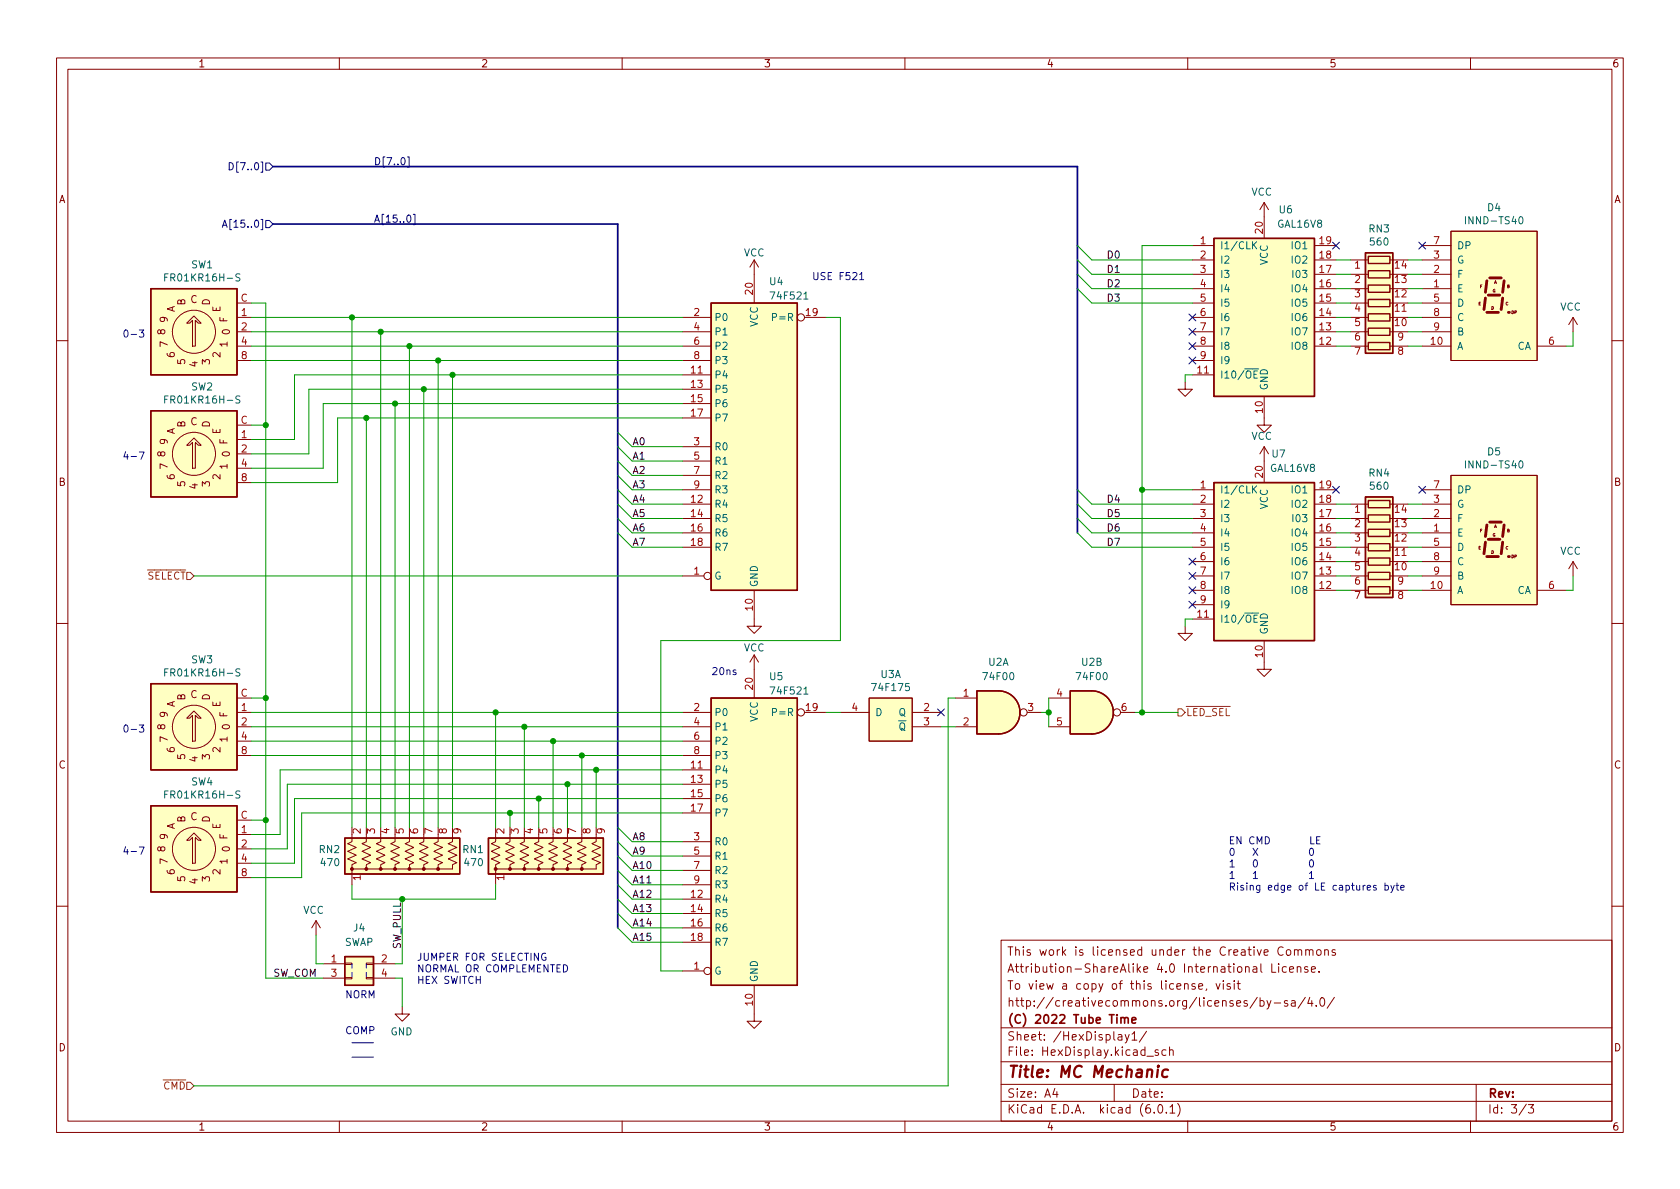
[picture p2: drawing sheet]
<svg xmlns="http://www.w3.org/2000/svg" width="297mm" height="210mm" viewBox="0 0 297 210" stroke-linecap="round" stroke-linejoin="round" font-family="sans-serif">
<g fill="none" stroke="#840000" stroke-width=".18">
<path d="M10 10.2h277v190.1h-277zM12 12.2h273v186.1h-273zM60 10.2v2M110 10.2v2M160 10.2v2M210 10.2v2M260 10.2v2M34.3 55.9l1.3 1.2h-.5l-.6-.5v4.6h-.5v-4.6l-.5 .5h-.5zM41.9 56.1h2.5M41.9 58.7h2.5M41.9 53.6h2.5M120.6 56.1h5.1"/>
<path d="M120.6 58.7h5.1M133.3 48.5v5.1M142.2 56.1h3.8M256.5 40.9h15.3v22.8h-15.3zM10 60.2h2M33 78.7l1.3-1.2 1.3 1.2h-.5l-.6-.5v4.6h-.5v-4.6l-.5 .5zM41.9 61.2h2.5M41.9 63.7h2.5M41.9 77.7h2.5M41.9 75.2h2.5M120.6 66.3h5.1M120.6 68.8h5.1"/>
<path d="M120.6 71.4h5.1M120.6 73.9h5.1M120.6 79h5.1M120.6 61.2h5.1M120.6 63.7h5.1M285 60.2h2M41.9 80.3h2.5M41.9 82.8h2.5M41.9 85.3h2.5M120.6 86.6h5.1M120.6 96.8h5.1M120.6 94.2h5.1"/>
<path d="M120.6 91.7h5.1M120.6 89.1h5.1M120.6 81.5h5.1M120.6 84.1h5.1M210.8 86.6h3.8M210.8 99.3h3.8M210.8 96.8h3.8M210.8 94.2h3.8M210.8 91.7h3.8M210.8 89.1h3.8M223.5 81.5v3.8M232.4 86.6h3.8"/>
<path d="M232.4 99.3h3.8M232.4 96.8h3.8M232.4 94.2h3.8M232.4 91.7h3.8M232.4 89.1h3.8M10 110.2h2M120.6 101.8h3.9M133.3 104.4v6.3h-1.2l1.2 1.3 1.3-1.3h-1.3M133.3 118.4v5M209.5 110.7v1.3h-1.2l1.2 1.3 1.3-1.3h-1.3M210.8 109.5h3.8M210.8 104.4h3.8"/>
<path d="M210.8 101.8h3.8M210.8 106.9h3.8M223.5 113.3v3.8M232.4 104.4h3.8M232.4 101.8h3.8M285 110.2h2M120.6 128.5h5.1M120.6 126h5.1M120.6 136.1h5.1M120.6 138.7h5.1M120.6 131.1h5.1M120.6 133.6h5.1"/>
<path d="M142.2 126h3.8M168.9 123.4h3.8M168.9 128.5h3.8M181.6 126h2.5M185.4 123.4h3.8M185.4 128.5h3.8M198.1 126h2.6M33 148.6l1.3-1.3 1.3 1.3h-.5l-.6-.5v4.5h-.5v-4.5l-.5 .5zM41.9 147.6h2.5M41.9 150.1h2.5M41.9 152.6h2.5M41.9 155.2h2.5"/>
<path d="M41.9 145h2.5M87.6 147.6v1.2l-.7 .4 1.5 .7-1.5 .6 1.5 .7-1.5 .7 1.5 .6-.8 .4v.8h17.8v-.8l.8-.4-1.6-.6 1.6-.7-1.6-.7 1.6-.6-1.6-.7 .8-.4v-1.2M87.6 153.9v2.6M90.2 147.6v1.2l-.8 .4 1.5 .7-1.5 .6 1.5 .7-1.5 .7 1.5 .6-.7 .4v.8M92.7 147.6v1.2l-.8 .4 1.6 .7-1.6 .6 1.6 .7-1.6 .7 1.6 .6-.8 .4v.8M95.2 147.6v1.2l-.7 .4 1.5 .7-1.5 .6 1.5 .7-1.5 .7 1.5 .6-.8 .4v.8M97.8 147.6v1.2l-.8 .4 1.6 .7-1.6 .6 1.6 .7-1.6 .7 1.6 .6-.8 .4v.8M100.3 147.6v1.2l-.7 .4 1.5 .7-1.5 .6 1.5 .7-1.5 .7 1.5 .6-.8 .4v.8M102.9 147.6v1.2l-.8 .4 1.5 .7-1.5 .6 1.5 .7-1.5 .7 1.5 .6-.7 .4v.8M120.6 159h5.1M120.6 141.2h5.1M120.6 143.8h5.1"/>
<path d="M120.6 148.8h5.1M120.6 151.4h5.1M120.6 153.9h5.1M120.6 156.5h5.1M10 160.2h2M55.9 162.8l.7 1.3M55.9 162.8v2.5M55.9 162.8l-.8 1.3M57.1 170.4h3.9M57.1 173h3.9M61 172.8h1.2v.3h-1.2zM61 170.3h1.2v.3h-1.2z"/>
<path d="M64.8 172.8h1.2v.3h-1.2zM64.8 170.3h1.2v.3h-1.2zM66 170.4h3.8M66 173h3.8M71.1 178v1.3h-1.3l1.3 1.3 1.3-1.3h-1.3M120.6 171.7h3.9M120.6 161.5h5.1M120.6 164.1h5.1M120.6 166.6h5.1M133.3 174.2v6.4h-1.2l1.2 1.3 1.3-1.3h-1.3M177 166.3h108v32h-108zM211.3 174l-.4-.1-.2 .2 .1 .3 .5 .1v.4h-.6"/>
<path d="M211.9 174.4l.7-.1v-.3l-.5-.1-.2 .2 .1 .8h.6M213.4 174.9l-.2 .2M215 173.9l.4 1 .3-1M216.3 173.4v.2M216.3 173.9v1M217.5 174l-.4-.1-.2 .2 .1 .3 .5 .1v.4h-.6M218.2 173.4v.2M218.2 173.9v1M218.7 173.9h.6M218.9 173.4v1.3l.4 .2M222.3 176.4l-1.3 1.9M222.8 177l.4-.1 .3 .3v.4l-.1 .3h-.6"/>
<path d="M222.8 176.4v1.5M222.9 170.4v1.3l.2 .2M224 176.9l.4 1M224.7 176.9l-.5 1.4-.2 .1M224.9 170.4v1.5h.7M225.3 177.4h1.1M226.1 170.4v.2M226.1 170.9v1M226.9 167.6a.6 .6 0 0 0-.8 0 .6 .6 0 0 0-.2 .7 .56 .56 0 0 0 .3 .6 .56 .56 0 0 0 .7-.1M227.4 171l-.4-.1-.3 .3v.4l.2 .3h.5M227.6 168l.3-.1 .3 .3v.4l-.3 .3h-.3l-.2-.3v-.4zM227.6 177l-.3-.1-.2 .2v.3l.5 .1v.4h-.5"/>
<path d="M228 171.4l.7-.1-.1-.3-.4-.1-.2 .2 .1 .8h.5M228.4 177h.5l.1 .9M228.9 168.1l.2-.2 .3 .1 .1 .9M228.9 167.9v1M229 177.3l-.5 .1a.29 .29 0 0 0-.2 .2 .29 .29 0 0 0 .2 .3h.5M229.4 171.1l.2-.2 .3 .1 .1 .9M229.4 170.9v1M229.5 168.1l.2-.2 .4 .1v.9M230.8 176.4l-1.3 1.9M230.9 168.1l.2-.2 .3 .1 .1 .9M230.9 167.9v1M231.2 171l-.3-.1-.3 .2 .1 .3 .5 .1v.4h-.6"/>
<path d="M231.5 168.1l.2-.2 .4 .1v.9M231.6 176.4l-.4 1h.9M231.9 171.4l.7-.1-.1-.3-.4-.1-.2 .2v.8h.6M231.9 176.9v1M232.7 177.8v.1M232.9 168l.4-.1 .3 .3v.4l-.3 .3h-.4l-.1-.3v-.4zM233.2 171.8v.1M233.5 176.6l.2-.2a.81 .81 0 0 1 .6 .7 .81 .81 0 0 1-.3 .8h-.1a.81 .81 0 0 1-.4-1.3zM234.2 168.1l.2-.2 .4 .1 .1 .9M234.2 167.9v1M235.9 176.4l-1.3 1.9M236.1 168l-.4-.1-.2 .2 .1 .3 .5 .1v.4h-.6"/>
<path d="M285 160.2h2M60 198.3v2M110 198.3v2M160 198.3v2M177 194.8h108M177 191.8h108M177 187.8h108M177 181.8h108M186.5 192.5l-.4 1h1M186.9 193v1M197 191.8v3M197.7 183h.6l.1 .9"/>
<path d="M198.4 183.3l-.5 .1a.29 .29 0 0 0-.3 .2 .29 .29 0 0 0 .3 .3h.5M198.9 182.9l.4 1M199.6 182.9l-.5 1.4-.2 .1M200.1 182.9l.5-.5v1.5M200.1 183.9h.9M202.7 182.4l-1.3 1.9M202.8 186.8h1.1M204.1 196.7v.1M204.8 185.7l-.4-.1-.2 .2 .1 .3 .5 .1v.4h-.6M204.9 195.4l.2-.1a.81 .81 0 0 1 .6 .7 .81 .81 0 0 1-.3 .8h-.2a.81 .81 0 0 1-.6-.6 .81 .81 0 0 1 .3-.8zM206.1 185.7l-.4-.1-.3 .3v.4l.2 .3h.5M206.2 196.7v.1"/>
<path d="M206.8 185.8l.2-.2 .4 .1v.9M206.8 185.1v1.5M206.9 195.8l.4-.5v1.5M206.9 196.8h.8M208.2 195.1a1.72 1.72 0 0 1 0 2.3M210 198.3v2M260 198.3v2M261 191.8v6.5M269.9 195.3l-1.3 1.9M270.2 195.3h1l-.6 .6 .5 .1v.7l-.2 .1h-.5l-.2-.1"/>
<circle cx="34.3" cy="58.7" r="3.8"/>
<circle cx="141.6" cy="56.1" r=".63"/>
<circle cx="34.3" cy="80.3" r="3.8"/>
<circle cx="125.1" cy="101.8" r=".63"/>
<circle cx="141.6" cy="126" r=".63"/>
<circle cx="181" cy="126" r=".63"/>
<circle cx="197.5" cy="126" r=".63"/>
<circle cx="34.3" cy="150.1" r="3.8"/>
<circle cx="125.1" cy="171.7" r=".63"/>
</g>
<path d="M204.7 189.1l-.1 1.4M204.8 188.5l-.1 .1 .1 .1 .1-.1-.1-.1v.2M206.5 189.2a.66 .66 0 0 0-1 .3v.6l.1 .3 .2 .1 .6-.1" fill="none" stroke="#840000" stroke-width=".4"/>
<path d="M198.2 179.9v1M198.2 180.1l.2-.2 .4 .1v.9M198.8 180.1l.3-.2 .3 .1 .1 .9M200.1 180.4l.7-.1v-.3l-.5-.1-.2 .2 .1 .8h.6" fill="none" stroke="#840000" stroke-width=".3"/>
<g fill="#ffffc2" stroke="#ffffc2" stroke-width=".18">
<path d="M214.6 85.3h17.8v28h-17.8z"/>
<path d="M176.5 122.2a3.8 3.8 0 0 1 3.8 3.8 3.8 3.8 0 0 1-3.8 3.8z"/>
<path d="M172.7 122.2h3.8v7.6h-3.8z"/>
<path d="M125.7 53.6h15.3v50.8h-15.3z"/>
<path d="M26.7 142.5h15.2v15.2h-15.2z"/>
<path d="M86.4 148.2h20.3v6.4h-20.3z"/>
<path d="M61 169.2h5v5h-5z"/>
<path d="M193 122.2a3.8 3.8 0 0 1 3.9 3.8 3.8 3.8 0 0 1-3.9 3.8z"/>
<path d="M189.2 122.2h3.8v7.6h-3.8z"/>
<path d="M125.7 123.4h15.3v50.8h-15.3z"/>
<path d="M26.7 51h15.2v15.3h-15.2z"/>
<path d="M26.7 72.6h15.2v15.3h-15.2z"/>
<path d="M256.5 40.9h15.3v22.8h-15.3z"/>
</g>
<path d="M26.7 51h15.2v15.3h-15.2zM125.7 53.6h15.3v50.8h-15.3zM26.7 72.6h15.2v15.3h-15.2zM214.6 85.3h17.8v28h-17.8zM125.7 123.4h15.3v50.8h-15.3zM172.7 122.2h3.8a3.8 3.8 0 0 1 3.8 3.8 3.8 3.8 0 0 1-3.8 3.8h-3.8zM189.2 122.2h3.8a3.8 3.8 0 0 1 3.9 3.8 3.8 3.8 0 0 1-3.9 3.8h-3.8zM26.7 142.5h15.2v15.2h-15.2zM86.4 148.2h20.3v6.4h-20.3zM61 169.2h5v5h-5z" fill="none" stroke="#840000" stroke-width=".25"/>
<g fill="none" stroke="#006464" stroke-width=".18">
<path d="M29.1 49h.4M29.7 48.4h-.6v1.3M42.4 48.5l-.5-.1-.1 .1v.4l.5 .2 .1 .4-.2 .2-.5-.1M142.1 52.9h.8M29.1 70.6h.4M29.7 70h-.6v1.3M42.4 70.1l-.5-.1-.1 .1v.4l.5 .2 .1 .3-.2 .3-.5-.1M221.6 86.5l.6 .7M222.2 85.9l-.7 .7M29.7 139.9h-.6v1.2M42.4 139.9h-.5l-.1 .1v.3l.5 .3 .1 .3-.2 .2h-.5M142.1 122.7h.8"/>
<path d="M29.1 140.5h.4"/>
</g>
<g fill="#840000" stroke="#840000" stroke-width=".18">
<circle cx="87.6" cy="153.7" r=".25"/>
<circle cx="90.2" cy="153.7" r=".25"/>
<circle cx="92.7" cy="153.7" r=".25"/>
<circle cx="95.2" cy="153.7" r=".25"/>
<circle cx="97.8" cy="153.7" r=".25"/>
<circle cx="100.3" cy="153.7" r=".25"/>
<circle cx="102.9" cy="153.7" r=".25"/>
</g>
<path d="M262.6 52.7l-.2 2M262.9 55.2h2M262.9 49.7l-.3 2M263.1 52.2h2.1M263.4 49.1h2M265.7 52.7l-.3 2M265.9 49.7l-.2 2" fill="none" stroke="#840000" stroke-width=".51"/>
<circle cx="266.7" cy="55.2" r=".25" fill="#840000"/>
<g fill="none" stroke="#840000" stroke-width=".18">
<path d="M223.5 35.8v6.4M223.5 35.8l.8 1.3M223.5 35.8l-.7 1.3M133.3 46l.8 1.2M133.3 46v2.5M133.3 46l-.7 1.2M210.8 51h3.8M210.8 48.5h3.8M210.8 46h3.8M210.8 53.6h3.8M210.8 43.4h3.8M210.8 56.1h3.8"/>
<path d="M210.8 58.7h3.8M232.4 51h3.8M232.4 48.5h3.8M232.4 46h3.8M232.4 53.6h3.8M232.4 43.4h3.8M232.4 56.1h3.8M232.4 58.7h3.8M238.8 51h3.1M238.8 48.5h3.1M238.8 46h3.1M238.8 53.6h3.1"/>
<path d="M238.8 56.1h3.1M238.8 58.7h3.1M245.7 51h.7M245.7 48.5h.7M245.7 46h.7M245.7 53.6h3.2M245.7 56.1h.7M245.7 58.7h3.2M251.5 51h5M251.5 48.5h5M251.5 46h5M251.5 53.6h5"/>
<path d="M251.5 43.4h5M251.5 56.1h5M251.5 58.7h5M278.1 56.1l.8 1.3M278.1 56.1v2.6M278.1 56.1l-.7 1.3M209.5 67.6v1.2h-1.2l1.2 1.3 1.3-1.3h-1.3M210.8 61.2h3.8M210.8 66.3h3.8M210.8 63.7h3.8M223.5 70.1v5.1h-1.3l1.3 1.2 1.3-1.2h-1.3M223.5 79v2.5"/>
<path d="M223.5 79l.8 1.3M223.5 79l-.7 1.3M232.4 61.2h3.8M238.8 61.2h3.1M245.7 61.2h3.2M251.5 61.2h5M271.8 61.2h5.1M256.5 84.1h15.3v22.8h-15.3zM278.1 99.3v2.5M278.1 99.3l.8 1.3M278.1 99.3l-.7 1.3M133.3 115.8v2.6"/>
<path d="M133.3 115.8l.8 1.3M133.3 115.8l-.7 1.3M223.5 117.1v1.3h-1.3l1.3 1.2 1.3-1.2h-1.3M33 127l1.3-1.3 1.3 1.3h-.5l-.6-.5v4.6h-.5v-4.6l-.5 .5zM41.9 126h2.5M41.9 128.5h2.5M41.9 131.1h2.5M41.9 133.6h2.5M41.9 123.4h2.5M148.6 126h5.1M153.7 123.4h7.6v7.7h-7.6zM161.3 126h5.1"/>
<path d="M161.3 128.5h5.1M62.2 147.6v1.2l-.7 .4 1.5 .7-1.5 .6 1.5 .7-1.5 .7 1.5 .6-.8 .4v.8h17.8v-.8l.8-.4-1.6-.6 1.6-.7-1.6-.7 1.6-.6-1.6-.7 .8-.4v-1.2M62.2 153.9v2.6M64.8 147.6v1.2l-.8 .4 1.5 .7-1.5 .6 1.5 .7-1.5 .7 1.5 .6-.7 .4v.8M67.3 147.6v1.2l-.8 .4 1.6 .7-1.6 .6 1.6 .7-1.6 .7 1.6 .6-.8 .4v.8M69.8 147.6v1.2l-.7 .4 1.5 .7-1.5 .6 1.5 .7-1.5 .7 1.5 .6-.8 .4v.8M72.4 147.6v1.2l-.8 .4 1.6 .7-1.6 .6 1.6 .7-1.6 .7 1.6 .6-.8 .4v.8M74.9 147.6v1.2l-.7 .4 1.5 .7-1.5 .6 1.5 .7-1.5 .7 1.5 .6-.8 .4v.8M77.5 147.6v1.2l-.8 .4 1.5 .7-1.5 .6 1.5 .7-1.5 .7 1.5 .6-.7 .4v.8"/>
<circle cx="34.3" cy="128.5" r="3.8"/>
</g>
<path d="M259.1 38.3v1.3M221.6 43.3l.6 .7M222.2 42.7l-.7 .8M29.1 118.9h.4M29.7 118.3h-.6v1.2M42.4 118.3h-.5l-.1 .1v.4l.5 .2 .1 .3-.2 .2h-.5" fill="none" stroke="#006464" stroke-width=".18"/>
<g fill="#ffffc2" stroke="#ffffc2" stroke-width=".18">
<path d="M241.4 44.7h4.9v17.8h-4.9z"/>
<path d="M61 148.2h20.3v6.4h-20.3z"/>
<path d="M214.6 42.2h17.8v27.9h-17.8z"/>
<path d="M153.7 123.4h7.6v7.7h-7.6z"/>
<path d="M26.7 120.9h15.2v15.2h-15.2z"/>
<path d="M256.5 84.1h15.3v22.8h-15.3z"/>
</g>
<path d="M214.6 42.2h17.8v27.9h-17.8zM241.4 44.7h4.9v17.8h-4.9zM241.9 45.3h3.8v1.3h-3.8zM241.9 47.9h3.8v1.2h-3.8zM241.9 50.4h3.8v1.3h-3.8zM241.9 53h3.8v1.2h-3.8zM241.9 55.5h3.8v1.3h-3.8zM241.9 58h3.8v1.3h-3.8zM241.9 60.6h3.8v1.2h-3.8zM26.7 120.9h15.2v15.2h-15.2zM61 148.2h20.3v6.4h-20.3z" fill="none" stroke="#840000" stroke-width=".25"/>
<g fill="#840000" stroke="#840000" stroke-width=".18">
<circle cx="62.2" cy="153.7" r=".25"/>
<circle cx="64.8" cy="153.7" r=".25"/>
<circle cx="67.3" cy="153.7" r=".25"/>
<circle cx="69.8" cy="153.7" r=".25"/>
<circle cx="72.4" cy="153.7" r=".25"/>
<circle cx="74.9" cy="153.7" r=".25"/>
<circle cx="77.5" cy="153.7" r=".25"/>
</g>
<path d="M262.6 95.9l-.2 2M262.9 98.4h2M262.9 92.8l-.3 2.1M263.1 95.4h2.1M263.4 92.3h2M265.7 95.9l-.3 2M265.9 92.8l-.2 2.1" fill="none" stroke="#840000" stroke-width=".51"/>
<circle cx="266.7" cy="98.4" r=".25" fill="#840000"/>
<g fill="none" stroke="#840000" stroke-width=".18">
<path d="M238.8 94.2h3.1M238.8 91.7h3.1M238.8 89.1h3.1M238.8 96.8h3.1M238.8 99.3h3.1M245.7 94.2h.7M245.7 91.7h.7M245.7 89.1h.7M245.7 96.8h3.2M245.7 99.3h.7M251.5 94.2h5M251.5 91.7h5"/>
<path d="M251.5 89.1h5M251.5 96.8h5M251.5 86.6h5M251.5 99.3h5M238.8 104.4h3.1M238.8 101.8h3.1M245.7 104.4h3.2M245.7 101.8h3.2M251.5 104.4h5M251.5 101.8h5M271.8 104.4h5.1"/>
</g>
<path d="M259.1 81.5v1.3" fill="none" stroke="#006464" stroke-width=".18"/>
<path d="M241.4 87.9h4.9v17.8h-4.9z" fill="#ffffc2" stroke="#ffffc2" stroke-width=".18"/>
<path d="M241.4 87.9h4.9v17.8h-4.9zM241.9 88.5h3.8v1.3h-3.8zM241.9 91.1h3.8v1.2h-3.8zM241.9 93.6h3.8v1.3h-3.8zM241.9 96.1h3.8v1.3h-3.8zM241.9 98.7h3.8v1.2h-3.8zM241.9 101.2h3.8v1.3h-3.8zM241.9 103.8h3.8v1.2h-3.8z" fill="none" stroke="#840000" stroke-width=".25"/>
<g fill="none" stroke="#000084" stroke-width=".18">
<path d="M39.4 39.8h.6M40.5 28.8a.64 .64 0 0 1 .8 .6 .64 .64 0 0 1-.8 .6zM47 39h.6l.7 .6-.7 .7h-.6zM47 28.8h.6l.7 .7-.7 .6h-.6zM72 38.1l.2-.1a.68 .68 0 0 1 .5 .7 .68 .68 0 0 1-.5 .6l-.2-.1-.1-.4zM72 27.7h.3v1.9h-.3M73.1 37.9h.3v1.8h-.3M39.3 40.2l.4-1.3 .5 1.3M210.2 55.5l1.2 1.2M210.2 58.1l1.2 1.2M211.4 55.5l-1.2 1.2M211.4 58.1l-1.2 1.2"/>
<path d="M235.6 42.8l1.2 1.2M236.8 42.8l-1.2 1.2M250.9 42.8l1.2 1.2M252.1 42.8l-1.2 1.2M210.2 60.6l1.2 1.2M210.2 63.1l1.2 1.3M211.4 60.6l-1.2 1.2M211.4 63.1l-1.2 1.3M210.2 98.7l1.2 1.2M211.4 98.7l-1.2 1.2M235.6 86l1.2 1.2M236.8 86l-1.2 1.2"/>
<path d="M250.9 86l1.2 1.2M252.1 86l-1.2 1.2M210.2 106.3l1.2 1.2M210.2 103.8l1.2 1.2M210.2 101.2l1.2 1.3M211.4 106.3l-1.2 1.2M211.4 103.8l-1.2 1.2M211.4 101.2l-1.2 1.3M165.8 125.4l1.2 1.2M167 125.4l-1.2 1.2"/>
</g>
<path d="M33 101.2h.7l.6 .6-.6 .7h-.7zM208.3 125.3h.6l.6 .7-.6 .6h-.6z" fill="none" stroke="#725600" stroke-width=".18"/>
<g fill="none" stroke="#0000c2" stroke-width=".18">
<path d="M24.6 58.3h.8l-.4 .5 .4 .2v.5l-.2 .1-.6-.1M152 48.6l.4-.4v1.3M152 49.5h.7M24.6 79.9h.9l-.6 1.3M130.1 118.5h-.3l-.2 .1 .1 .2 .4 .1v.3h-.5M24.6 128.2h.8l-.4 .5 .4 .1v.5l-.2 .2-.6-.2M24.6 149.8h.9l-.6 1.3M221.5 150l.9 1.3M221.6 154.5l.4-.4v1.3M221.6 155.4h.7M221.7 152.2l.2-.2a.68 .68 0 0 1 .4 .7 .68 .68 0 0 1-.4 .6l-.2-.1-.1-.4zM222.4 150l-.9 1.3"/>
<path d="M231.5 154.5l.4-.4v1.3M231.5 155.4h.7M231.7 150.1l.1-.1a.68 .68 0 0 1 .5 .6 .68 .68 0 0 1-.5 .7 .84 .84 0 0 1-.1-1.2zM231.7 152.1l.1-.1a.68 .68 0 0 1 .5 .7 .68 .68 0 0 1-.5 .6 .84 .84 0 0 1-.1-1.2zM231.8 148v1.2h.6M232.8 148.6h.4M233.4 148h-.6v1.2h.6M243.3 156.6h-.3l-.2 .1 .1 .2 .4 .1v.3h-.5M244.9 156.6h.3l.3 .2-.1 .5h-.5M244.9 156.1v1.3M245.9 156.6l.3 .8M246.5 156.6l-.4 1.1-.2 .1"/>
<path d="M246.8 156.6h.5M247 156.1v1.1l.3 .2M247.7 157l.6-.1-.1-.3h-.4l-.1 .1v.6h.5M96.5 168.6a.59 .59 0 0 0-.8 .6 .59 .59 0 0 0 .8 .6v-.5h-.2M99.6 170.6a.64 .64 0 0 1 .8 .6 .64 .64 0 0 1-.8 .7zM62.2 184.4h3.8M62.2 186.9h3.8"/>
</g>
<path d="M62.2 170.4v2.6M64.8 170.4v2.6" fill="none" stroke="#0000c2" stroke-width=".18" stroke-dasharray=".8 .8"/>
<path d="M48.3 39.6h60.9v124.5M48.3 29.5h142.2v64.7" fill="none" stroke="#000084" stroke-width=".3"/>
<g fill="none" stroke="#009600" stroke-width=".18">
<path d="M44.4 53.6h2.6v119.4h10.1M44.4 56.1h76.2M44.4 58.7h76.2M62.2 56.1v90.2M67.3 58.7v87.6M146 56.1h2.6v57.2h-31.8v58.4h3.8M190.5 51l2.5 2.6h17.8M190.5 46l2.5 2.5h17.8M190.5 43.4l2.5 2.6h17.8M190.5 48.5l2.5 2.5h17.8M210.8 43.4h-8.9v82.6M236.2 56.1h2.6"/>
<path d="M236.2 58.7h2.6M236.2 53.6h2.6M236.2 48.5h2.6M236.2 46h2.6M236.2 51h2.6M248.9 56.1h2.6M248.9 58.7h2.6M248.9 53.6h2.6M248.9 48.5h2.6M248.9 46h2.6M248.9 51h2.6M278.1 58.7v2.5h-1.2"/>
<path d="M44.4 63.7h76.2M44.4 75.2h2.6M44.4 61.2h76.2M64.8 73.9v72.4M69.8 71.4v74.9M72.4 61.2v85.1M74.9 68.8v77.5M77.5 63.7v82.6M80 66.3v80M109.2 76.4l2.6 2.6h8.8M109.2 79l2.6 2.5h8.8M120.6 71.4h-63.5v11.4h-12.7"/>
<path d="M120.6 66.3h-68.5v11.4h-7.7M120.6 68.8h-66v11.5h-10.2M120.6 73.9h-60.9v11.4h-15.3M210.8 66.3h-1.3v1.3M236.2 61.2h2.6M248.9 61.2h2.6M109.2 81.5l2.6 2.6h8.8M109.2 89.1l2.6 2.6h8.8M109.2 86.6l2.6 2.5h8.8M109.2 84.1l2.6 2.5h8.8M109.2 91.7l2.6 2.5h8.8M109.2 94.2l2.6 2.6h8.8"/>
<path d="M190.5 89.1l2.5 2.6h17.8M190.5 86.6l2.5 2.5h17.8M190.5 91.7l2.5 2.5h17.8M190.5 94.2l2.5 2.6h17.8M201.9 86.6h8.9M236.2 91.7h2.6M236.2 89.1h2.6M236.2 94.2h2.6M236.2 96.8h2.6M236.2 99.3h2.6M248.9 91.7h2.6M248.9 89.1h2.6"/>
<path d="M248.9 94.2h2.6M248.9 96.8h2.6M248.9 99.3h2.6M34.3 101.8h86.3M210.8 109.5h-1.3v1.2M236.2 101.8h2.6M236.2 104.4h2.6M248.9 101.8h2.6M248.9 104.4h2.6M278.1 101.8v2.6h-1.2M44.4 123.4h2.6M44.4 126h76.2"/>
<path d="M44.4 128.5h76.2M44.4 133.6h76.2M44.4 131.1h76.2M87.6 126v20.3M92.7 128.5v17.8M97.8 131.1v15.2M100.3 138.7v7.6M102.9 133.6v12.7M105.4 136.1v10.2M120.6 136.1h-71.1v11.5h-5.1M120.6 138.7h-69.8v11.4h-6.4M146 126h2.6"/>
<path d="M166.4 128.5h2.5M168.9 123.4h-1.3v68.6h-133.3M184.1 126h1.3M185.4 123.4v5.1M200.7 126h7.6M44.4 145h2.6M62.2 156.5v2.5h25.4v-2.5M71.1 159v11.4h-1.3M90.2 143.8v2.5M95.2 141.2v5.1M109.2 156.5l2.6 2.5h8.8M109.2 153.9l2.6 2.6h8.8"/>
<path d="M109.2 159l2.6 2.5h8.8M109.2 146.3l2.6 2.5h8.8M109.2 151.4l2.6 2.5h8.8M109.2 148.8l2.6 2.6h8.8M120.6 141.2h-68.5v11.4h-7.7M120.6 143.8h-67.3v11.4h-8.9M55.9 165.3v5.1h1.2M69.8 173h1.3v5M109.2 161.5l2.6 2.6h8.8M109.2 164.1l2.6 2.5h8.8"/>
</g>
<g fill="#009600" stroke="#009600" stroke-width=".18">
<circle cx="97.8" cy="131.1" r=".46"/>
<circle cx="87.6" cy="126" r=".46"/>
<circle cx="92.7" cy="128.5" r=".46"/>
<circle cx="100.3" cy="138.7" r=".46"/>
<circle cx="95.2" cy="141.2" r=".46"/>
<circle cx="90.2" cy="143.8" r=".46"/>
<circle cx="102.9" cy="133.6" r=".46"/>
<circle cx="105.4" cy="136.1" r=".46"/>
<circle cx="71.1" cy="159" r=".46"/>
<circle cx="47" cy="145" r=".46"/>
<circle cx="47" cy="123.4" r=".46"/>
<circle cx="47" cy="75.2" r=".46"/>
<circle cx="185.4" cy="126" r=".46"/>
<circle cx="67.3" cy="58.7" r=".46"/>
<circle cx="80" cy="66.3" r=".46"/>
<circle cx="62.2" cy="56.1" r=".46"/>
<circle cx="64.8" cy="73.9" r=".46"/>
<circle cx="69.8" cy="71.4" r=".46"/>
<circle cx="72.4" cy="61.2" r=".46"/>
<circle cx="74.9" cy="68.8" r=".46"/>
<circle cx="77.5" cy="63.7" r=".46"/>
<circle cx="201.9" cy="86.6" r=".46"/>
<circle cx="201.9" cy="126" r=".46"/>
</g>
<text font-size="2.8" fill="#840000" x="178" y="190.6">Title: MC Mechanic</text>
<g font-size="2.1" fill="#840000">
<text x="178" y="172">Attribution-ShareAlike 4.0 International License.</text>
<text x="178" y="169">This work is licensed under the Creative Commons</text>
<text x="178" y="178">http://creativecommons.org/licenses/by-sa/4.0/</text>
<text x="178" y="175">To view a copy of this license, visit</text>
<text x="178" y="184">Sheet: /HexDisplay1/</text>
<text x="178" y="181">(C) 2022 Tube Time</text>
<text x="178" y="186.7">File: HexDisplay.kicad_sch</text>
<text x="178" y="196.9">KiCad E.D.A. kicad (6.0.1)</text>
<text x="178" y="194.1">Size: A4</text>
<text x="200" y="194.1">Date:</text>
<text x="263" y="194.1">Rev:</text>
<text x="263" y="196.9">Id: 3/3</text>
</g>
<g font-size="1.8" fill="#840000">
<text x="35" y="11.9">1</text>
<text x="85" y="11.9">2</text>
<text x="135" y="11.9">3</text>
<text x="185" y="11.9">4</text>
<text x="235" y="11.9">5</text>
<text x="285" y="11.9">6</text>
<text x="10.3" y="35.9">A</text>
<text x="285.3" y="35.9">A</text>
<text x="33.7" y="53.6">C</text>
<text x="29.2" y="59.2" transform="rotate(-90 29.2 59.2)">8</text>
<text x="29.6" y="57" transform="rotate(-90 29.6 57)">9</text>
<text x="30.9" y="55.3" transform="rotate(-90 30.9 55.3)">A</text>
<text x="32.7" y="54" transform="rotate(-90 32.7 54)">B</text>
<text x="37.1" y="54" transform="rotate(-90 37.1 54)">D</text>
<text x="39" y="55.2" transform="rotate(-90 39 55.2)">E</text>
<text x="40.6" y="59.2" transform="rotate(-90 40.6 59.2)">0 F</text>
<text x="29.6" y="61.3" transform="rotate(-90 29.6 61.3)">7</text>
<text x="30.9" y="63.2" transform="rotate(-90 30.9 63.2)">6</text>
<text x="32.7" y="64.4" transform="rotate(-90 32.7 64.4)">5</text>
<text x="34.9" y="64.9" transform="rotate(-90 34.9 64.9)">4</text>
<text x="37.1" y="64.4" transform="rotate(-90 37.1 64.4)">3</text>
<text x="39" y="63.2" transform="rotate(-90 39 63.2)">2</text>
<text x="40.2" y="61.3" transform="rotate(-90 40.2 61.3)">1</text>
<text x="30.9" y="76.9" transform="rotate(-90 30.9 76.9)">A</text>
<text x="32.7" y="75.6" transform="rotate(-90 32.7 75.6)">B</text>
<text x="33.7" y="75.2">C</text>
<text x="37.1" y="75.6" transform="rotate(-90 37.1 75.6)">D</text>
<text x="39" y="76.8" transform="rotate(-90 39 76.8)">E</text>
<text x="29.2" y="80.8" transform="rotate(-90 29.2 80.8)">8</text>
<text x="29.6" y="82.9" transform="rotate(-90 29.6 82.9)">7</text>
<text x="29.6" y="78.6" transform="rotate(-90 29.6 78.6)">9</text>
<text x="40.2" y="82.9" transform="rotate(-90 40.2 82.9)">1</text>
<text x="40.6" y="80.8" transform="rotate(-90 40.6 80.8)">0 F</text>
<text x="10.3" y="85.9">B</text>
<text x="30.9" y="84.8" transform="rotate(-90 30.9 84.8)">6</text>
<text x="32.7" y="86" transform="rotate(-90 32.7 86)">5</text>
<text x="34.9" y="86.5" transform="rotate(-90 34.9 86.5)">4</text>
<text x="37.1" y="86" transform="rotate(-90 37.1 86)">3</text>
<text x="39" y="84.8" transform="rotate(-90 39 84.8)">2</text>
<text x="285.3" y="85.9">B</text>
<text x="30.9" y="125.1" transform="rotate(-90 30.9 125.1)">A</text>
<text x="32.7" y="123.9" transform="rotate(-90 32.7 123.9)">B</text>
<text x="33.7" y="123.4">C</text>
<text x="37.1" y="123.9" transform="rotate(-90 37.1 123.9)">D</text>
<text x="39" y="125.1" transform="rotate(-90 39 125.1)">E</text>
<text x="29.2" y="129" transform="rotate(-90 29.2 129)">8</text>
<text x="29.6" y="131.2" transform="rotate(-90 29.6 131.2)">7</text>
<text x="29.6" y="126.8" transform="rotate(-90 29.6 126.8)">9</text>
<text x="40.2" y="131.2" transform="rotate(-90 40.2 131.2)">1</text>
<text x="40.6" y="129" transform="rotate(-90 40.6 129)">0 F</text>
<text x="10.3" y="135.9">C</text>
<text x="30.9" y="133" transform="rotate(-90 30.9 133)">6</text>
<text x="32.7" y="134.3" transform="rotate(-90 32.7 134.3)">5</text>
<text x="34.9" y="134.7" transform="rotate(-90 34.9 134.7)">4</text>
<text x="37.1" y="134.3" transform="rotate(-90 37.1 134.3)">3</text>
<text x="39" y="133" transform="rotate(-90 39 133)">2</text>
<text x="285.3" y="135.9">C</text>
<text x="29.6" y="148.4" transform="rotate(-90 29.6 148.4)">9</text>
<text x="30.9" y="146.7" transform="rotate(-90 30.9 146.7)">A</text>
<text x="32.7" y="145.5" transform="rotate(-90 32.7 145.5)">B</text>
<text x="33.7" y="145">C</text>
<text x="37.1" y="145.5" transform="rotate(-90 37.1 145.5)">D</text>
<text x="39" y="146.7" transform="rotate(-90 39 146.7)">E</text>
<text x="29.2" y="150.6" transform="rotate(-90 29.2 150.6)">8</text>
<text x="29.6" y="152.8" transform="rotate(-90 29.6 152.8)">7</text>
<text x="30.9" y="154.6" transform="rotate(-90 30.9 154.6)">6</text>
<text x="32.7" y="155.9" transform="rotate(-90 32.7 155.9)">5</text>
<text x="37.1" y="155.9" transform="rotate(-90 37.1 155.9)">3</text>
<text x="39" y="154.6" transform="rotate(-90 39 154.6)">2</text>
<text x="40.2" y="152.8" transform="rotate(-90 40.2 152.8)">1</text>
<text x="40.6" y="150.6" transform="rotate(-90 40.6 150.6)">0 F</text>
<text x="34.9" y="156.3" transform="rotate(-90 34.9 156.3)">4</text>
<text x="10.3" y="185.9">D</text>
<text x="285.3" y="185.9">D</text>
<text x="35" y="199.9">1</text>
<text x="85" y="199.9">2</text>
<text x="135" y="199.9">3</text>
<text x="185" y="199.9">4</text>
<text x="235" y="199.9">5</text>
<text x="285" y="199.9">6</text>
</g>
<g font-size="1.8" fill="#000084">
<text x="66" y="29.2">D[7..0]</text>
<text x="41.5" y="30.1">D[7..0]</text>
<text x="40.5" y="40.3">A[15..0]</text>
<text x="66" y="39.4">A[15..0]</text>
</g>
<g font-size="1.8" fill="#006464">
<text x="221.2" y="34.6">VCC</text>
<text x="225.9" y="40.3">GAL16V8</text>
<text x="226.2" y="37.7">U6</text>
<text x="242.1" y="41.1">RN3</text>
<text x="259.6" y="39.6">INND-TS40</text>
<text x="263" y="37.3">D4</text>
<text x="33.8" y="47.4">SW1</text>
<text x="131.5" y="45.3">VCC</text>
<text x="215.6" y="44.1">I1/CLK</text>
<text x="215.6" y="46.6">I2</text>
<text x="224.2" y="46.9" transform="rotate(-90 224.2 46.9)">VCC</text>
<text x="228.5" y="46.6">IO2</text>
<text x="228.5" y="44.1">IO1</text>
<text x="242.4" y="43.4">560</text>
<text x="257.6" y="46.6">G</text>
<text x="257.6" y="44.1">DP</text>
<text x="29.8" y="49.8">FR01KR16H-S</text>
<text x="136.1" y="50.4">U4</text>
<text x="136.5" y="53">74F521</text>
<text x="215.6" y="49.1">I3</text>
<text x="215.6" y="51.7">I4</text>
<text x="228.5" y="51.7">IO4</text>
<text x="228.9" y="49.1">I03</text>
<text x="257.6" y="51.7">E</text>
<text x="257.6" y="49.1">F</text>
<text x="126.2" y="56.8">P0</text>
<text x="126.2" y="59.3">P1</text>
<text x="134" y="57.8" transform="rotate(-90 134 57.8)">VCC</text>
<text x="137" y="56.8">P=R</text>
<text x="215.6" y="54.2">I5</text>
<text x="215.6" y="56.8">I6</text>
<text x="215.6" y="59.3">I7</text>
<text x="228.5" y="59.3">IO7</text>
<text x="228.5" y="56.8">IO6</text>
<text x="228.5" y="54.2">IO5</text>
<text x="257.6" y="54.2">D</text>
<text x="257.6" y="56.8">C</text>
<text x="257.6" y="59.3">B</text>
<text x="275.8" y="54.9">VCC</text>
<text x="126.2" y="61.8">P2</text>
<text x="126.2" y="64.4">P3</text>
<text x="215.6" y="61.8">I8</text>
<text x="215.6" y="64.4">I9</text>
<text x="228.5" y="61.8">IO8</text>
<text x="257.6" y="61.8">A</text>
<text x="268.2" y="61.8">CA</text>
<text x="29.8" y="71.3">FR01KR16H-S</text>
<text x="33.8" y="69">SW2</text>
<text x="126.2" y="66.9">P4</text>
<text x="126.2" y="69.5">P5</text>
<text x="215.6" y="66.9">I10/~{OE}</text>
<text x="224.2" y="69.1" transform="rotate(-90 224.2 69.1)">GND</text>
<text x="126.2" y="72">P6</text>
<text x="126.2" y="74.5">P7</text>
<text x="221.2" y="77.8">VCC</text>
<text x="126.2" y="79.6">R0</text>
<text x="126.2" y="82.2">R1</text>
<text x="224.7" y="83.4">GAL16V8</text>
<text x="224.9" y="80.9">U7</text>
<text x="259.6" y="82.8">INND-TS40</text>
<text x="263" y="80.5">D5</text>
<text x="126.2" y="89.8">R4</text>
<text x="126.2" y="84.7">R2</text>
<text x="126.2" y="87.2">R3</text>
<text x="215.6" y="87.2">I1/CLK</text>
<text x="215.6" y="89.8">I2</text>
<text x="228.5" y="89.8">IO2</text>
<text x="228.5" y="87.2">IO1</text>
<text x="242.1" y="84.3">RN4</text>
<text x="242.4" y="86.6">560</text>
<text x="257.6" y="89.8">G</text>
<text x="257.6" y="87.2">DP</text>
<text x="126.2" y="92.3">R5</text>
<text x="126.2" y="94.9">R6</text>
<text x="215.6" y="92.3">I3</text>
<text x="215.6" y="94.9">I4</text>
<text x="224.2" y="90.1" transform="rotate(-90 224.2 90.1)">VCC</text>
<text x="228.5" y="94.9">IO4</text>
<text x="228.9" y="92.3">I03</text>
<text x="257.6" y="94.9">E</text>
<text x="257.6" y="92.3">F</text>
<text x="126.2" y="97.4">R7</text>
<text x="215.6" y="97.4">I5</text>
<text x="215.6" y="99.9">I6</text>
<text x="228.5" y="99.9">IO6</text>
<text x="228.5" y="97.4">IO5</text>
<text x="257.6" y="97.4">D</text>
<text x="257.6" y="99.9">C</text>
<text x="275.8" y="98.1">VCC</text>
<text x="126.2" y="102.5">G</text>
<text x="134" y="103.9" transform="rotate(-90 134 103.9)">GND</text>
<text x="215.6" y="102.5">I7</text>
<text x="215.6" y="105">I8</text>
<text x="215.6" y="107.6">I9</text>
<text x="228.5" y="105">IO8</text>
<text x="228.5" y="102.5">IO7</text>
<text x="257.6" y="105">A</text>
<text x="257.6" y="102.5">B</text>
<text x="268.2" y="105">CA</text>
<text x="215.6" y="110.1">I10/~{OE}</text>
<text x="224.2" y="112.3" transform="rotate(-90 224.2 112.3)">GND</text>
<text x="29.8" y="119.6">FR01KR16H-S</text>
<text x="33.8" y="117.3">SW3</text>
<text x="131.5" y="115.2">VCC</text>
<text x="155.7" y="119.9">U3A</text>
<text x="174.8" y="117.7">U2A</text>
<text x="191.3" y="117.7">U2B</text>
<text x="136.1" y="120.3">U5</text>
<text x="136.5" y="122.8">74F521</text>
<text x="154.5" y="122.2">74F175</text>
<text x="174" y="120.3">74F00</text>
<text x="190.5" y="120.3">74F00</text>
<text x="126.2" y="126.6">P0</text>
<text x="126.2" y="129.2">P1</text>
<text x="126.2" y="131.7">P2</text>
<text x="134" y="127.7" transform="rotate(-90 134 127.7)">VCC</text>
<text x="137" y="126.6">P=R</text>
<text x="154.7" y="126.6">D</text>
<text x="157.5" y="129.2">~{Q}</text>
<text x="158.9" y="126.6">Q</text>
<text x="126.2" y="136.8">P4</text>
<text x="126.2" y="134.2">P3</text>
<text x="29.8" y="141.2">FR01KR16H-S</text>
<text x="33.8" y="138.9">SW4</text>
<text x="126.2" y="139.3">P5</text>
<text x="126.2" y="141.9">P6</text>
<text x="126.2" y="144.4">P7</text>
<text x="126.2" y="149.5">R0</text>
<text x="56.5" y="150.8">RN2</text>
<text x="56.9" y="153.2">470</text>
<text x="81.9" y="150.8">RN1</text>
<text x="82.3" y="153.2">470</text>
<text x="126.2" y="152">R1</text>
<text x="126.2" y="154.6">R2</text>
<text x="53.6" y="161.6">VCC</text>
<text x="126.2" y="159.6">R4</text>
<text x="126.2" y="157.1">R3</text>
<text x="60.8" y="167.3">SWAP</text>
<text x="62.5" y="164.7">J4</text>
<text x="126.2" y="162.2">R5</text>
<text x="126.2" y="164.7">R6</text>
<text x="126.2" y="167.3">R7</text>
<text x="126.2" y="172.3">G</text>
<text x="134" y="173.7" transform="rotate(-90 134 173.7)">GND</text>
<text x="69" y="183.1">GND</text>
</g>
<g font-size="1.8" fill="#a90000">
<text x="223.3" y="41.2" transform="rotate(-90 223.3 41.2)">20</text>
<text x="212.2" y="43.2">1</text>
<text x="212.2" y="45.7">2</text>
<text x="233.3" y="45.7">18</text>
<text x="233.3" y="43.2">19</text>
<text x="239.5" y="47.5">1</text>
<text x="246.7" y="47.5">14</text>
<text x="253.5" y="45.7">3</text>
<text x="253.5" y="43.2">7</text>
<text x="42.5" y="53.3">C</text>
<text x="133.1" y="52" transform="rotate(-90 133.1 52)">20</text>
<text x="212.2" y="48.3">3</text>
<text x="212.2" y="50.8">4</text>
<text x="212.2" y="53.3">5</text>
<text x="233.3" y="53.3">15</text>
<text x="233.3" y="50.8">16</text>
<text x="233.3" y="48.3">17</text>
<text x="239.5" y="50">2</text>
<text x="239.5" y="52.6">3</text>
<text x="246.7" y="52.6">12</text>
<text x="246.7" y="50">13</text>
<text x="253.5" y="50.8">1</text>
<text x="253.5" y="48.3">2</text>
<text x="253.5" y="53.3">5</text>
<text x="42.7" y="55.9">1</text>
<text x="42.7" y="58.4">2</text>
<text x="122.7" y="55.9">2</text>
<text x="122.7" y="58.4">4</text>
<text x="142.5" y="55.9">19</text>
<text x="212.2" y="55.9">6</text>
<text x="212.2" y="58.4">7</text>
<text x="233.3" y="58.4">13</text>
<text x="233.3" y="55.9">14</text>
<text x="239.5" y="55.1">4</text>
<text x="239.5" y="57.7">5</text>
<text x="246.7" y="57.7">10</text>
<text x="246.7" y="55.1">11</text>
<text x="253.5" y="55.9">8</text>
<text x="253.5" y="58.4">9</text>
<text x="42.7" y="61">4</text>
<text x="42.7" y="63.5">8</text>
<text x="122.7" y="61">6</text>
<text x="122.7" y="63.5">8</text>
<text x="212.2" y="61">8</text>
<text x="212.2" y="63.5">9</text>
<text x="233.3" y="61">12</text>
<text x="239.5" y="60.2">6</text>
<text x="239.5" y="62.7">7</text>
<text x="247.2" y="62.7">8</text>
<text x="247.2" y="60.2">9</text>
<text x="253" y="61">10</text>
<text x="273.8" y="61">6</text>
<text x="122.2" y="66">11</text>
<text x="122.2" y="68.6">13</text>
<text x="122.2" y="71.1">15</text>
<text x="211.7" y="66">11</text>
<text x="42.5" y="74.9">C</text>
<text x="42.7" y="77.5">1</text>
<text x="122.2" y="73.7">17</text>
<text x="223.3" y="73" transform="rotate(-90 223.3 73)">10</text>
<text x="42.7" y="80">2</text>
<text x="42.7" y="82.5">4</text>
<text x="122.7" y="78.7">3</text>
<text x="122.7" y="81.3">5</text>
<text x="122.7" y="83.8">7</text>
<text x="42.7" y="85.1">8</text>
<text x="122.2" y="88.9">12</text>
<text x="122.7" y="86.4">9</text>
<text x="212.2" y="86.4">1</text>
<text x="212.2" y="88.9">2</text>
<text x="223.3" y="84.4" transform="rotate(-90 223.3 84.4)">20</text>
<text x="233.3" y="88.9">18</text>
<text x="233.3" y="86.4">19</text>
<text x="253.5" y="88.9">3</text>
<text x="253.5" y="86.4">7</text>
<text x="122.2" y="91.4">14</text>
<text x="122.2" y="94">16</text>
<text x="212.2" y="91.4">3</text>
<text x="212.2" y="94">4</text>
<text x="233.3" y="94">16</text>
<text x="233.3" y="91.4">17</text>
<text x="239.5" y="90.7">1</text>
<text x="239.5" y="93.2">2</text>
<text x="239.5" y="95.8">3</text>
<text x="246.7" y="95.8">12</text>
<text x="246.7" y="93.2">13</text>
<text x="246.7" y="90.7">14</text>
<text x="253.5" y="94">1</text>
<text x="253.5" y="91.4">2</text>
<text x="122.2" y="96.5">18</text>
<text x="122.7" y="101.6">1</text>
<text x="212.2" y="96.5">5</text>
<text x="212.2" y="99.1">6</text>
<text x="212.2" y="101.6">7</text>
<text x="233.3" y="101.6">13</text>
<text x="233.3" y="99.1">14</text>
<text x="233.3" y="96.5">15</text>
<text x="239.5" y="98.3">4</text>
<text x="239.5" y="100.8">5</text>
<text x="246.7" y="100.8">10</text>
<text x="246.7" y="98.3">11</text>
<text x="253.5" y="96.5">5</text>
<text x="253.5" y="99.1">8</text>
<text x="253.5" y="101.6">9</text>
<text x="133.1" y="107.9" transform="rotate(-90 133.1 107.9)">10</text>
<text x="212.2" y="104.1">8</text>
<text x="212.2" y="106.7">9</text>
<text x="233.3" y="104.1">12</text>
<text x="239.5" y="103.4">6</text>
<text x="239.5" y="105.9">7</text>
<text x="247.2" y="105.9">8</text>
<text x="247.2" y="103.4">9</text>
<text x="253" y="104.1">10</text>
<text x="273.8" y="104.1">6</text>
<text x="211.7" y="109.2">11</text>
<text x="223.3" y="116.2" transform="rotate(-90 223.3 116.2)">10</text>
<text x="42.5" y="123.2">C</text>
<text x="42.7" y="125.7">1</text>
<text x="122.7" y="125.7">2</text>
<text x="133.1" y="121.9" transform="rotate(-90 133.1 121.9)">20</text>
<text x="142.5" y="125.7">19</text>
<text x="150.6" y="125.7">4</text>
<text x="163.3" y="125.7">2</text>
<text x="170.3" y="123.2">1</text>
<text x="181.8" y="125.7">3</text>
<text x="186.8" y="123.2">4</text>
<text x="198.3" y="125.7">6</text>
<text x="42.7" y="128.3">2</text>
<text x="42.7" y="130.8">4</text>
<text x="122.7" y="128.3">4</text>
<text x="122.7" y="130.8">6</text>
<text x="163.3" y="128.3">3</text>
<text x="170.3" y="128.3">2</text>
<text x="186.8" y="128.3">5</text>
<text x="42.7" y="133.3">8</text>
<text x="122.2" y="135.9">11</text>
<text x="122.7" y="133.3">8</text>
<text x="122.2" y="138.4">13</text>
<text x="122.2" y="141">15</text>
<text x="122.2" y="143.5">17</text>
<text x="42.5" y="144.8">C</text>
<text x="42.7" y="147.3">1</text>
<text x="42.7" y="149.9">2</text>
<text x="63.8" y="147.4" transform="rotate(-90 63.8 147.4)">2</text>
<text x="66.3" y="147.4" transform="rotate(-90 66.3 147.4)">3</text>
<text x="68.8" y="147.4" transform="rotate(-90 68.8 147.4)">4</text>
<text x="71.4" y="147.4" transform="rotate(-90 71.4 147.4)">5</text>
<text x="73.9" y="147.4" transform="rotate(-90 73.9 147.4)">6</text>
<text x="76.5" y="147.4" transform="rotate(-90 76.5 147.4)">7</text>
<text x="79" y="147.4" transform="rotate(-90 79 147.4)">8</text>
<text x="81.5" y="147.4" transform="rotate(-90 81.5 147.4)">9</text>
<text x="89.2" y="147.4" transform="rotate(-90 89.2 147.4)">2</text>
<text x="91.7" y="147.4" transform="rotate(-90 91.7 147.4)">3</text>
<text x="94.2" y="147.4" transform="rotate(-90 94.2 147.4)">4</text>
<text x="96.8" y="147.4" transform="rotate(-90 96.8 147.4)">5</text>
<text x="99.3" y="147.4" transform="rotate(-90 99.3 147.4)">6</text>
<text x="101.9" y="147.4" transform="rotate(-90 101.9 147.4)">7</text>
<text x="104.4" y="147.4" transform="rotate(-90 104.4 147.4)">8</text>
<text x="106.9" y="147.4" transform="rotate(-90 106.9 147.4)">9</text>
<text x="122.7" y="148.6">3</text>
<text x="42.7" y="152.4">4</text>
<text x="42.7" y="154.9">8</text>
<text x="63.8" y="155.7" transform="rotate(-90 63.8 155.7)">1</text>
<text x="89.2" y="155.7" transform="rotate(-90 89.2 155.7)">1</text>
<text x="122.7" y="151.1">5</text>
<text x="122.7" y="153.7">7</text>
<text x="122.2" y="158.7">12</text>
<text x="122.2" y="161.3">14</text>
<text x="122.7" y="156.2">9</text>
<text x="122.2" y="163.8">16</text>
<text x="122.2" y="166.4">18</text>
<text x="58.6" y="170.2">1</text>
<text x="58.6" y="172.7">3</text>
<text x="67.5" y="170.2">2</text>
<text x="67.5" y="172.7">4</text>
<text x="122.7" y="171.4">1</text>
<text x="133.1" y="177.8" transform="rotate(-90 133.1 177.8)">10</text>
</g>
<g font-size="1.8" fill="#0f0f0f">
<text x="195.6" y="45.7">D0</text>
<text x="195.6" y="50.8">D2</text>
<text x="195.6" y="48.2">D1</text>
<text x="195.6" y="53.3">D3</text>
<text x="111.8" y="83.8">A2</text>
<text x="111.8" y="78.7">A0</text>
<text x="111.8" y="81.3">A1</text>
<text x="111.8" y="88.9">A4</text>
<text x="111.8" y="86.3">A3</text>
<text x="195.6" y="88.9">D4</text>
<text x="111.8" y="91.4">A5</text>
<text x="111.8" y="94">A6</text>
<text x="195.6" y="91.4">D5</text>
<text x="195.6" y="94">D6</text>
<text x="111.8" y="96.5">A7</text>
<text x="195.6" y="96.5">D7</text>
<text x="111.8" y="148.6">A8</text>
<text x="111.8" y="153.7">A10</text>
<text x="111.8" y="151.1">A9</text>
<text x="111.8" y="156.2">A11</text>
<text x="111.8" y="161.3">A13</text>
<text x="111.8" y="158.7">A12</text>
<text x="70.9" y="167.9" transform="rotate(-90 70.9 167.9)">SW_PULL</text>
<text x="111.8" y="166.4">A15</text>
<text x="111.8" y="163.8">A14</text>
<text x="48.3" y="172.7">SW_COM</text>
</g>
<g font-size="1.8" fill="#0000c2">
<text x="143.5" y="49.5">USE F521</text>
<text x="21.6" y="59.7">0-3</text>
<text x="21.6" y="81.3">4-7</text>
<text x="125.7" y="119.4">20ns</text>
<text x="21.6" y="129.5">0-3</text>
<text x="217.2" y="149.3">EN CMD</text>
<text x="21.6" y="151.1">4-7</text>
<text x="217.2" y="151.3">0</text>
<text x="217.2" y="153.4">1</text>
<text x="217.2" y="155.4">1</text>
<text x="217.2" y="157.5">Rising edge of LE captures byte</text>
<text x="73.7" y="169.9">JUMPER FOR SELECTING</text>
<text x="73.7" y="171.9">NORMAL OR COMPLEMENTED</text>
<text x="73.7" y="174">HEX SWITCH</text>
<text x="61" y="176.5">NORM</text>
<text x="61" y="182.9">COMP</text>
</g>
<g font-size="1.8" fill="#725600">
<text x="24.6" y="102.5">~{SELECT}</text>
<text x="209.7" y="126.6">~{LED_SEL}</text>
<text x="27.5" y="192.7">~{CMD}</text>
</g>
<g font-size=".7" fill="#840000">
<text x="261.4" y="54">E</text>
<text x="261.7" y="50.9">F</text>
<text x="263.9" y="51.7">G</text>
<text x="264.2" y="50.2">A</text>
<text x="266.2" y="54">C</text>
<text x="266.4" y="50.9">B</text>
<text x="263.6" y="54.7">D</text>
<text x="267.2" y="55.5">DP</text>
<text x="261.7" y="94.1">F</text>
<text x="263.9" y="94.9">G</text>
<text x="264.2" y="93.3">A</text>
<text x="266.4" y="94.1">B</text>
<text x="261.4" y="97.1">E</text>
<text x="263.6" y="97.9">D</text>
<text x="266.2" y="97.1">C</text>
<text x="267.2" y="98.7">DP</text>
</g>
</svg>
